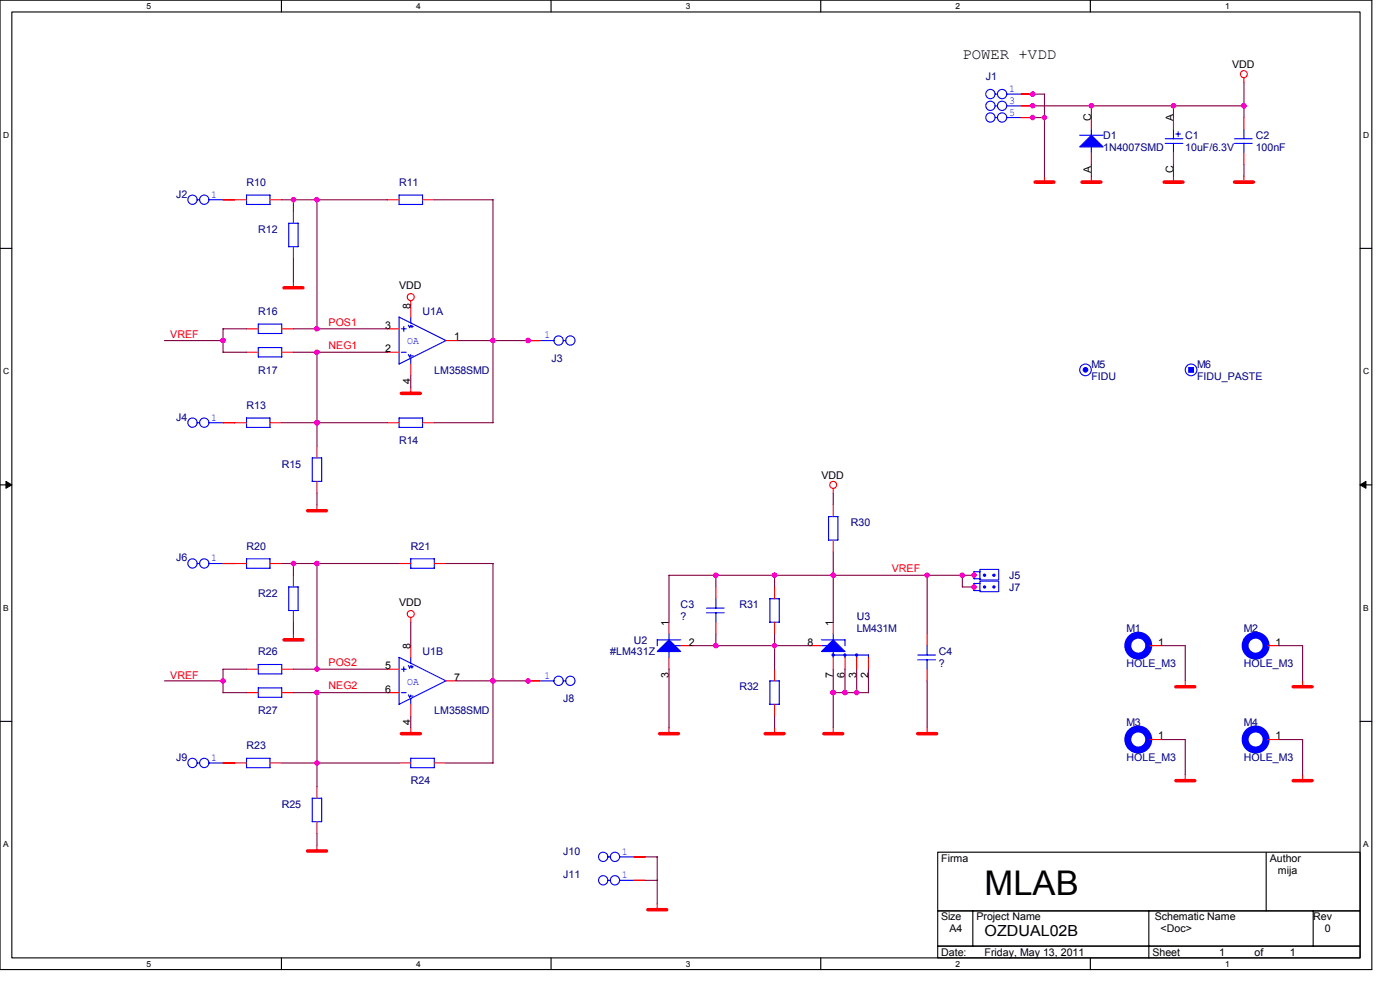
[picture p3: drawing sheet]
<svg xmlns="http://www.w3.org/2000/svg" width="297mm" height="210mm" viewBox="0 0 297 210" stroke-linecap="round" stroke-linejoin="round" font-family="sans-serif">
<path d="M0 0h291v205.7h-291zM2.5 2.5h286v200.7h-286z" fill="none" stroke="#000" stroke-width=".23"/>
<g fill="#fff">
<path d="M31.1 .3h1v2h-1z"/>
<path d="M31.1 203.4h1v2h-1z"/>
</g>
<path d="M59.7 0v2.5M59.7 203.2v2.5" fill="none" stroke="#000" stroke-width=".23"/>
<g fill="#fff">
<path d="M88.3 .3h1v2h-1z"/>
<path d="M88.3 203.4h1v2h-1z"/>
</g>
<path d="M116.9 0v2.5M116.9 203.2v2.5" fill="none" stroke="#000" stroke-width=".23"/>
<g fill="#fff">
<path d="M145.5 .3h1v2h-1z"/>
<path d="M145.5 203.4h1v2h-1z"/>
</g>
<path d="M174.1 0v2.5M174.1 203.2v2.5" fill="none" stroke="#000" stroke-width=".23"/>
<g fill="#fff">
<path d="M202.7 .3h1v2h-1z"/>
<path d="M202.7 203.4h1v2h-1z"/>
</g>
<path d="M231.3 0v2.5M231.3 203.2v2.5" fill="none" stroke="#000" stroke-width=".23"/>
<g fill="#fff">
<path d="M259.9 .3h1v2h-1z"/>
<path d="M259.9 203.4h1v2h-1z"/>
<path d="M.6 27.6h1.3v2h-1.3z"/>
<path d="M289.2 27.6h1.3v2h-1.3z"/>
<path d="M.6 77.7h1.3v2h-1.3z"/>
<path d="M289.2 77.7h1.3v2h-1.3z"/>
</g>
<path d="M0 52.7h2.5M288.5 52.7h2.5" fill="none" stroke="#000" stroke-width=".23"/>
<g fill="#fff">
<path d="M.6 127.9h1.2v2h-1.2z"/>
<path d="M289.2 127.9h1.1v2h-1.1z"/>
</g>
<path d="M0 102.9h2.5M288.5 102.9h2.5" fill="none" stroke="#000" stroke-width=".23"/>
<path d="M1.3 102.1l1.2 .8-1.2 .7zM288.5 102.9l1.3-.8v1.5z" fill="#000" stroke="#000" stroke-width=".21"/>
<g fill="#fff">
<path d="M.6 178.1h1.2v2h-1.2z"/>
<path d="M289.2 178.1h1.1v2h-1.1z"/>
</g>
<path d="M0 153h2.5M288.5 153h2.5M198.9 180.8h89.6v12.4h-89.6zM198.9 193.2h89.6v7.5h-89.6zM206.4 193.2v7.5M243.7 193.2v10M268.6 180.8v12.4M278.6 193.2v7.5M198.9 200.7h89.6v2.5h-89.6z" fill="none" stroke="#000" stroke-width=".23"/>
<g fill="none" stroke="#f00" stroke-width=".23">
<path d="M216.6 20h2.5M263.9 16.5v1M216.6 22.5h2.5M216.6 24.9h2.5M221.6 37.4v1.3M231.5 24.9v2.5M231.5 32.4v2.5M231.5 37.4v1.3M248.9 24.9v2.5M248.9 32.4v2.5M248.9 37.4v1.3M263.9 24.9v2.5"/>
<path d="M263.9 32.4v2.5M263.9 37.4v1.3M47.3 42.4h5M57.3 42.4h2.5M62.2 44.9v2.5M62.2 52.3v2.5M62.2 59.8v1.3M82.2 42.4h2.5M89.6 42.4h2.5M52.3 69.7h2.5M52.3 74.7h2.5M59.8 69.7h2.4"/>
<path d="M59.8 74.7h2.4M82.2 69.7h2.5M82.2 74.7h2.5M87.1 63.8v3.5M87.1 77.2v2.5M94.6 72.2h2.5M112 72.2h2.5M47.3 89.7h5M57.3 89.7h2.5M67.2 94.6v2.5M82.2 89.7h2.5M87.1 82.2v1.3"/>
<path d="M89.6 89.7h2.5M47.3 119.5h5M57.3 119.5h2.5M67.2 102.1v2.5M67.2 107.1v1.3M84.7 119.5h2.4M92.1 119.5h2.5M176.8 103.6v1M176.8 107.1v2.5M176.8 114.6v2.5M62.2 122v2.5M62.2 129.5v2.5"/>
<path d="M62.2 134.5v1.2M87.1 131v1M87.1 137v2.5M141.9 132v2.5M141.9 139.5v2.5M144.4 137h2.5M151.9 124.5v2.5M151.9 132v2.5M164.3 124.5v2.5M164.3 132v2.5M171.8 137h2.5M176.8 132v2.5"/>
<path d="M176.8 139.5v2.5M179.3 139.5v2.5M181.7 139.5v2.5M184.2 139.5v2.5M196.7 134.5v2.5M206.6 122h.1M206.6 124.5h.1M244 137h2.5M268.9 137h2.5M52.3 142h2.5M52.3 146.9h2.5M59.8 142h2.4"/>
<path d="M59.8 146.9h2.4M82.2 142h2.5M82.2 146.9h2.5M87.1 149.4v2.5M87.1 154.4v1.2M94.6 144.4h2.5M112 144.4h2.5M141.9 154.4v1.2M164.3 142v2.4M164.3 149.4v2.5M164.3 154.4v1.2M176.8 154.4v1.2"/>
<path d="M196.7 142v2.4M196.7 154.4v1.2M244 156.9h2.5M251.4 144.4v1.3M268.9 156.9h2.5M276.3 144.4v1.3M47.3 161.8h5M57.3 161.8h2.5M67.2 166.8v2.5M67.2 174.3v2.5M67.2 179.3v1.2M84.7 161.8h2.4"/>
<path d="M92.1 161.8h2.5M251.4 164.3v1.3M276.3 164.3v1.3M134.4 181.8h2.5M134.4 186.7h2.5M139.4 191.7v1.3"/>
<circle cx="263.9" cy="15.7" r=".74"/>
<circle cx="87.1" cy="63" r=".74"/>
<circle cx="176.7" cy="102.8" r=".74"/>
<circle cx="87.1" cy="130.2" r=".74"/>
</g>
<g fill="none" stroke="#f00" stroke-width=".74">
<path d="M219.6 38.6h4M229.5 38.6h4M247 38.6h4M261.9 38.6h4M60.3 61h4M85.1 83.4h4.1M65.3 108.3h4M60.3 135.7h4M85.1 155.6h4.1M139.9 155.6h4M162.3 155.6h4M174.8 155.6h4"/>
<path d="M194.7 155.6h4M249.5 145.7h4M274.3 145.7h4M249.5 165.6h4M274.3 165.6h4M65.3 180.5h4M137.4 193h4"/>
</g>
<g fill="none" stroke="#00f" stroke-width="1.5">
<circle cx="241.5" cy="137" r="2.22"/>
<circle cx="266.4" cy="137" r="2.22"/>
<circle cx="241.5" cy="156.9" r="2.23"/>
<circle cx="266.4" cy="156.9" r="2.23"/>
</g>
<g fill="none" stroke="#00f" stroke-width=".23">
<path d="M211.1 20h.5M213.6 20h3M211.1 22.5h.5M211.1 24.9h.5M213.6 22.5h3M213.6 24.9h3M229 28.7h5M231.5 27.4v1.3M231.5 31.1v1.3M247.2 30.4h3.7M247.2 29.4h3.7M248.9 27.4v2"/>
<path d="M248.9 30.4v2M249.4 28.4h1M249.9 27.9v1.1M261.9 30.4h3.7M261.9 29.4h3.7M263.9 27.4v2M263.9 30.4v2M41.8 42.4h.5M44.3 42.4h3M52.3 41.4h5v2h-5zM63.2 47.3v5h-1.9v-4.9h1.9M89.7 43.4h-5v-2h4.9v2"/>
<path d="M54.8 68.7h5v2h-5zM54.8 73.7h5v2h-5zM84.7 67.3l9.9 4.9-9.9 5zM85.1 74.7h1.1M85.1 69.7h1.1M85.7 69.3v1M86.6 69l.3 .5M86.6 75.2l.3 .5M87.1 67.3v1.2M87.1 76v1.2M87.1 69.3h.6M87.1 75.5h.6"/>
<path d="M87.1 69l-.2 .5M87.1 75.2l-.2 .5M87.4 69v.5M114.5 72.2h3M119.5 72.2h.5M41.8 89.7h.5M44.3 89.7h3M52.3 88.7h5v2h-5zM68.2 97.1h-2v5M68.2 97.1v5h-2M89.6 90.7v-2h-5l.1 2h5M41.8 119.5h.5"/>
<path d="M44.3 119.5h3M52.3 118.5h5v2l-5 .1zM175.7 109.6h2.1v5h-2.1zM63.2 124.5v5h-2l.1-5h1.9M84.7 139.5l9.9 4.9-9.9 5zM87.1 139.5v1.2M92.2 120.5h-5.1v-2h5v2.1M141.9 134.5v1.2M141.9 138.2v1.3M143.1 137h1.3M144.4 135.7h-5v1.3M149.9 130h3.7"/>
<path d="M149.9 129h3.7M151.9 127v2M151.9 130v2M165.3 127v5h-2v-5h2M174.2 135.7h5.1v1.3M174.2 137h1.3M176.8 134.5v1.2M176.8 138.2v1.3M176.8 138.9h7.5l-.1 .6M179.3 138.9v.6M181.7 138.9v.6M194.7 138.9h3.7"/>
<path d="M194.7 140h3.7M196.7 136.9v2M196.7 139.9v2.1M206.6 123.7v1.6h1.3M206.6 123.8h1.3M207.9 120.8h4v2.2h-4zM207.9 123.3h4v2.2h-4zM207.9 121.3h-1.3v1.5h1.3M243.7 137h.3M268.6 137h.3M54.8 141h5M54.8 145.9h5"/>
<path d="M54.8 140.9v2h5v-2M54.8 145.9v2h5v-2M85.1 146.9h1.1M85.1 142h1.1M85.7 141.4v1.1M86.6 141.2l.3 .5M86.6 147.4l.3 .5M87.1 148.2v1.2M87.1 141.4h.6M87.1 147.7h.6M87.1 141.2l-.2 .5M87.1 147.4l-.2 .5"/>
<path d="M87.4 141.2v.5M114.5 144.4h3M119.5 144.4h.5M163.3 144.4h2v5h-2zM243.7 156.9h.3M268.6 156.9h.3M41.8 161.8h.5M44.3 161.8h3M52.3 160.8h5v2h-5zM68.2 169.3v5h-2M68.2 169.3h-2v5M92.1 162.8v-1.9h-5v1.9h5.1"/>
<path d="M128.9 181.8h.6M128.9 186.7h.6M131.4 181.8h3M131.4 186.7h3"/>
<circle cx="210.1" cy="19.9" r=".99"/>
<circle cx="212.6" cy="19.9" r=".99"/>
<circle cx="210.1" cy="22.4" r=".99"/>
<circle cx="210.1" cy="24.9" r=".99"/>
<circle cx="212.6" cy="22.4" r=".99"/>
<circle cx="212.6" cy="24.9" r=".99"/>
<circle cx="40.8" cy="42.4" r=".99"/>
<circle cx="43.3" cy="42.4" r=".99"/>
<circle cx="118.5" cy="72.2" r=".99"/>
<circle cx="121" cy="72.2" r=".99"/>
<circle cx="230.3" cy="78.5" r="1.23"/>
<circle cx="252.7" cy="78.5" r="1.24"/>
<circle cx="40.8" cy="89.7" r=".99"/>
<circle cx="43.3" cy="89.7" r=".99"/>
<circle cx="40.8" cy="119.5" r=".99"/>
<circle cx="43.3" cy="119.5" r=".99"/>
<circle cx="118.5" cy="144.4" r=".99"/>
<circle cx="121" cy="144.4" r=".99"/>
<circle cx="40.8" cy="161.8" r=".99"/>
<circle cx="43.3" cy="161.8" r=".99"/>
<circle cx="128" cy="186.7" r=".99"/>
<circle cx="128" cy="181.8" r=".99"/>
<circle cx="130.5" cy="186.7" r=".99"/>
<circle cx="130.5" cy="181.8" r=".99"/>
</g>
<g fill="#00f" stroke="#00f" stroke-width=".23">
<path d="M139.4 138.2l2.5-2.5 2.5 2.5z" fill-rule="evenodd"/>
<path d="M174.3 138.2l2.5-2.5 2.5 2.5z" fill-rule="evenodd"/>
<path d="M229 31.2l2.5-2.5 2.5 2.5z" fill-rule="evenodd"/>
<path d="M252.2 78h1v1h-1z" fill-rule="evenodd"/>
<circle cx="208.9" cy="122" r=".24"/>
<circle cx="210.9" cy="122" r=".24"/>
<circle cx="208.9" cy="124.5" r=".24"/>
<circle cx="210.9" cy="124.5" r=".24"/>
<circle cx="181.7" cy="139" r=".24"/>
<circle cx="179.2" cy="138.9" r=".23"/>
<circle cx="176.8" cy="139" r=".24"/>
<circle cx="230.3" cy="78.4" r=".49"/>
</g>
<g fill="none" stroke="#800040" stroke-width=".23">
<path d="M219.1 20h2.5v17.4M263.9 17.5v7.5M219.1 22.5h44.8M219.1 24.9h2.5M231.5 22.5v2.5M231.5 34.9v2.5M248.9 22.5v2.5M248.9 34.9v2.5M263.9 34.9v2.5M59.8 42.4h22.4M62.2 42.4v2.5M62.2 54.8v5"/>
<path d="M67.2 42.4v27.4M92.1 42.4h12.5v47.3h-12.5M34.9 72.2h12.4M52.3 69.7h-5v5h5M62.2 74.7h20M62.2 69.7h20M67.2 74.7v20M87.1 79.7v2.5M97.1 72.2h15M59.8 89.7h22.4M59.8 119.5h24.9M62.2 119.5v2.6"/>
<path d="M67.2 104.6v2.5M67.2 119.5v22.5M94.6 119.5h10v42.4l-10-.1M176.8 104.6v2.5M176.8 117.1v14.9M62.2 132v2.5M87.1 132v5M146.9 137h24.9M151.9 122v2.5M151.9 134.5v2.5M164.3 122v2.5M164.3 134.5v7.5"/>
<path d="M196.7 122v12.5M204.2 122v2.5h2.5M206.7 122h-64.8v10M246.5 137h5l-.1 7.4M271.4 137h5M276.3 137v7.4M34.9 144.4h12.4M47.3 146.9h5M52.3 142h-5v4.9M62.2 146.9h20M62.2 142h20M67.2 146.9v20"/>
<path d="M87.1 151.9v2.5M97.1 144.4h15M141.9 142v12.4M164.3 151.9v2.5M176.8 142v12.4M176.8 146.9h7.5M179.3 142v4.9M181.7 142v4.9M184.2 142v4.9M196.7 144.4v10M246.5 156.9h5l-.1 7.5M271.4 156.9h5"/>
<path d="M276.3 156.9v7.5M59.8 161.8h24.9M67.2 176.8v2.5M136.9 181.8h2.5v10M136.9 186.7h2.5"/>
</g>
<g fill="#f0f" stroke="#f0f" stroke-width=".23">
<circle cx="151.9" cy="122" r=".49"/>
<circle cx="164.3" cy="137" r=".49"/>
<circle cx="196.7" cy="122" r=".49"/>
<circle cx="176.8" cy="146.9" r=".49"/>
<circle cx="179.2" cy="146.9" r=".49"/>
<circle cx="67.2" cy="74.7" r=".49"/>
<circle cx="67.2" cy="69.7" r=".49"/>
<circle cx="263.9" cy="22.4" r=".49"/>
<circle cx="248.9" cy="22.4" r=".49"/>
<circle cx="219.1" cy="22.4" r=".49"/>
<circle cx="231.5" cy="22.4" r=".49"/>
<circle cx="104.6" cy="144.4" r=".49"/>
<circle cx="67.2" cy="161.8" r=".49"/>
<circle cx="67.2" cy="146.9" r=".49"/>
<circle cx="112" cy="144.4" r=".49"/>
<circle cx="67.2" cy="42.4" r=".49"/>
<circle cx="67.2" cy="89.7" r=".49"/>
<circle cx="104.6" cy="72.2" r=".49"/>
<circle cx="62.2" cy="42.4" r=".49"/>
<circle cx="112" cy="72.2" r=".49"/>
<circle cx="151.9" cy="137" r=".49"/>
<circle cx="206.6" cy="124.5" r=".49"/>
<circle cx="206.6" cy="122" r=".49"/>
<circle cx="176.8" cy="122" r=".49"/>
<circle cx="164.3" cy="122" r=".49"/>
<circle cx="204.1" cy="122" r=".49"/>
<circle cx="47.3" cy="72.2" r=".49"/>
<circle cx="62.2" cy="119.5" r=".49"/>
<circle cx="67.2" cy="119.5" r=".49"/>
<circle cx="219.1" cy="24.9" r=".49"/>
<circle cx="221.6" cy="24.9" r=".49"/>
<circle cx="219.1" cy="20" r=".49"/>
<circle cx="67.2" cy="141.9" r=".49"/>
<circle cx="181.7" cy="146.9" r=".49"/>
<circle cx="47.3" cy="144.4" r=".49"/>
</g>
<text font-size="7.2" x="208.9" y="189.8">MLAB</text>
<g font-size="3.2">
<text x="204.2" y="12.6">POWER +VDD</text>
<text x="208.9" y="198.6">OZDUAL02B</text>
</g>
<g font-size="2.2" fill="#000080">
<text x="209.1" y="17">J1</text>
<text x="234" y="29.5">D1</text>
<text x="251.4" y="29.5">C1</text>
<text x="266.4" y="29.5">C2</text>
<text x="234" y="32">1N4007SMD</text>
<text x="251.4" y="32">10uF/6.3V</text>
<text x="266.4" y="32">100nF</text>
<text x="37.4" y="41.9">J2</text>
<text x="52.3" y="39.4">R10</text>
<text x="84.7" y="39.4">R11</text>
<text x="54.8" y="49.4">R12</text>
<text x="54.8" y="66.8">R16</text>
<text x="89.6" y="66.8">U1A</text>
<text x="117" y="76.8">J3</text>
<text x="54.8" y="79.3">R17</text>
<text x="92.1" y="79.3">LM358SMD</text>
<text x="231.5" y="78">M5</text>
<text x="231.5" y="80.5">FIDU</text>
<text x="253.9" y="78">M6</text>
<text x="253.9" y="80.5">FIDU_PASTE</text>
<text x="37.4" y="89.2">J4</text>
<text x="52.3" y="86.7">R13</text>
<text x="84.7" y="94.2">R14</text>
<text x="59.8" y="99.2">R15</text>
<text x="180.5" y="111.6">R30</text>
<text x="37.4" y="119.1">J6</text>
<text x="52.3" y="116.6">R20</text>
<text x="87.1" y="116.6">R21</text>
<text x="214.1" y="122.8">J5</text>
<text x="214.1" y="125.3">J7</text>
<text x="54.8" y="126.5">R22</text>
<text x="144.4" y="129">C3</text>
<text x="144.4" y="131.5">?</text>
<text x="156.8" y="129">R31</text>
<text x="181.7" y="131.5">U3</text>
<text x="134.4" y="136.5">U2</text>
<text x="181.7" y="134">LM431M</text>
<text x="239" y="134">M1</text>
<text x="263.9" y="134">M2</text>
<text x="54.8" y="139">R26</text>
<text x="89.6" y="139">U1B</text>
<text x="129.5" y="139">#LM431Z</text>
<text x="199.2" y="139">C4</text>
<text x="199.2" y="141.5">?</text>
<text x="239" y="141.5">HOLE_M3</text>
<text x="263.9" y="141.5">HOLE_M3</text>
<text x="119.5" y="149">J8</text>
<text x="156.8" y="146.5">R32</text>
<text x="54.8" y="151.4">R27</text>
<text x="92.1" y="151.4">LM358SMD</text>
<text x="239" y="153.9">M3</text>
<text x="263.9" y="153.9">M4</text>
<text x="37.4" y="161.4">J9</text>
<text x="52.3" y="158.9">R23</text>
<text x="239" y="161.4">HOLE_M3</text>
<text x="263.9" y="161.4">HOLE_M3</text>
<text x="87.1" y="166.4">R24</text>
<text x="59.8" y="171.4">R25</text>
<text x="119.5" y="181.3">J10</text>
<text x="119.5" y="186.3">J11</text>
</g>
<g font-size="2.2">
<text x="261.4" y="14.5">VDD</text>
<text x="231.5" y="25.7" transform="rotate(-90 231.5 25.7)">C</text>
<text x="248.9" y="25.7" transform="rotate(-90 248.9 25.7)">A</text>
<text x="231.5" y="36.7" transform="rotate(-90 231.5 36.7)">A</text>
<text x="248.9" y="36.7" transform="rotate(-90 248.9 36.7)">C</text>
<text x="84.7" y="61.3">VDD</text>
<text x="87.1" y="65.5" transform="rotate(-90 87.1 65.5)">8</text>
<text x="81.7" y="69.7">3</text>
<text x="81.7" y="74.7">2</text>
<text x="96.3" y="72.2">1</text>
<text x="87.1" y="81.6" transform="rotate(-90 87.1 81.6)">4</text>
<text x="174.3" y="101.6">VDD</text>
<text x="84.7" y="128.5">VDD</text>
<text x="87.1" y="137.7" transform="rotate(-90 87.1 137.7)">8</text>
<text x="141.9" y="132.7" transform="rotate(-90 141.9 132.7)">1</text>
<text x="146.1" y="136.9">2</text>
<text x="171.3" y="136.9">8</text>
<text x="176.7" y="132.7" transform="rotate(-90 176.7 132.7)">1</text>
<text x="245.7" y="136.9">1</text>
<text x="270.6" y="136.9">1</text>
<text x="81.7" y="141.9">5</text>
<text x="141.9" y="143.8" transform="rotate(-90 141.9 143.8)">3</text>
<text x="176.7" y="143.8" transform="rotate(-90 176.7 143.8)">7</text>
<text x="179.2" y="143.8" transform="rotate(-90 179.2 143.8)">6</text>
<text x="181.7" y="143.8" transform="rotate(-90 181.7 143.8)">3</text>
<text x="184.2" y="143.8" transform="rotate(-90 184.2 143.8)">2</text>
<text x="81.7" y="146.9">6</text>
<text x="96.3" y="144.4">7</text>
<text x="87.1" y="153.7" transform="rotate(-90 87.1 153.7)">4</text>
<text x="245.7" y="156.9">1</text>
<text x="270.6" y="156.9">1</text>
<text x="199.7" y="182.8">Firma</text>
<text x="269.4" y="182.8">Author</text>
<text x="271.1" y="185.3">mija</text>
<text x="199.7" y="195.3">Size</text>
<text x="201.4" y="197.7">A4</text>
<text x="207.1" y="195.3">Project Name</text>
<text x="245" y="195.3">Schematic Name</text>
<text x="246.2" y="197.7">&lt;Doc&gt;</text>
<text x="278.6" y="195.3">Rev</text>
<text x="281.1" y="197.7">0</text>
<text x="199.7" y="202.7">Date:</text>
<text x="208.9" y="202.7">Friday, May 13, 2011</text>
<text x="244.5" y="202.7">Sheet</text>
<text x="258.7" y="202.7">1</text>
<text x="266.1" y="202.7">of</text>
<text x="273.6" y="202.7">1</text>
</g>
<g font-size="2.2" fill="#00f">
<text x="214.1" y="19.5">1</text>
<text x="214.1" y="22">3</text>
<text x="214.1" y="24.5">5</text>
<text x="44.8" y="41.9">1</text>
<text x="115.5" y="71.8">1</text>
<text x="86.4" y="73.1">OA</text>
<text x="44.8" y="89.2">1</text>
<text x="44.8" y="119.1">1</text>
<text x="115.5" y="144">1</text>
<text x="86.4" y="145.2">OA</text>
<text x="44.8" y="161.4">1</text>
<text x="132" y="181.3">1</text>
<text x="132" y="186.3">1</text>
</g>
<g font-size="2.2" fill="#f00">
<text x="36.1" y="71.8">VREF</text>
<text x="69.7" y="69">POS1</text>
<text x="69.7" y="74">NEG1</text>
<text x="189.2" y="121.3">VREF</text>
<text x="36.1" y="144">VREF</text>
<text x="69.7" y="141.2">POS2</text>
<text x="69.7" y="146.2">NEG2</text>
</g>
<g font-size="1.8">
<text x="31.1" y="1.9">5</text>
<text x="88.3" y="1.9">4</text>
<text x="145.5" y="1.9">3</text>
<text x="202.7" y="1.9">2</text>
<text x="259.9" y="1.9">1</text>
<text x=".6" y="29.2">D</text>
<text x="289.2" y="29.2">D</text>
<text x=".6" y="79.3">C</text>
<text x="289.2" y="79.3">C</text>
<text x=".6" y="129.5">B</text>
<text x="289.2" y="129.5">B</text>
<text x=".6" y="179.7">A</text>
<text x="289.2" y="179.7">A</text>
<text x="31.1" y="205">5</text>
<text x="88.3" y="205">4</text>
<text x="145.5" y="205">3</text>
<text x="202.7" y="205">2</text>
<text x="259.9" y="205">1</text>
</g>
</svg>
